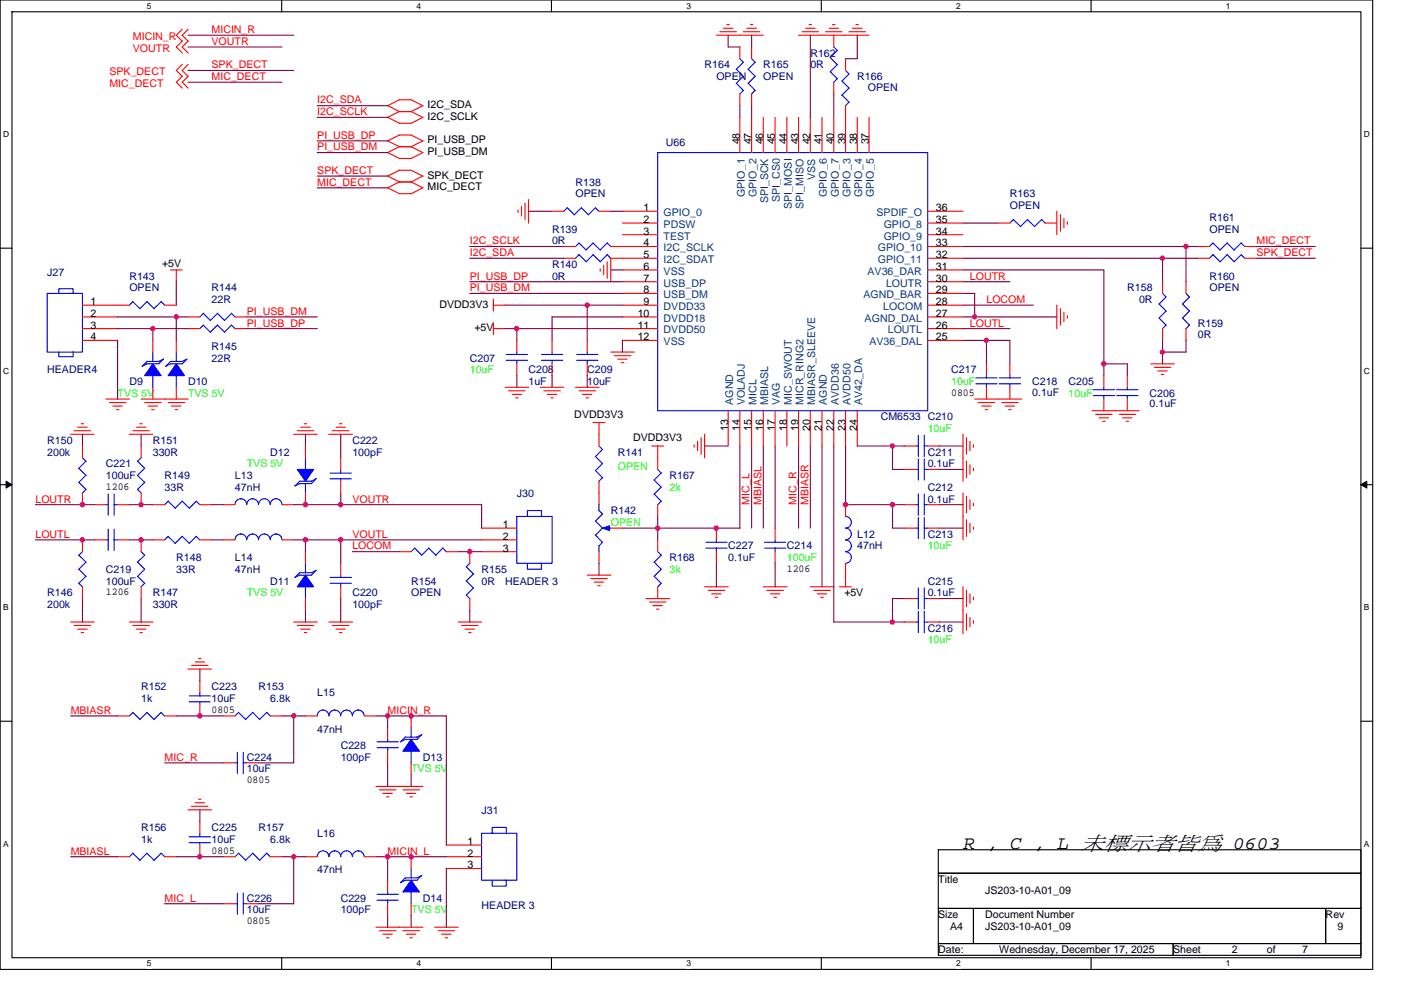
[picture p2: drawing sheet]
<svg xmlns="http://www.w3.org/2000/svg" width="297mm" height="210mm" viewBox="0 0 297 210" stroke-linecap="round" stroke-linejoin="round" font-family="sans-serif">
<path d="M0 0h291v205.6h-291zM2.5 2.5h286v200.6h-286z" fill="none" stroke="#000" stroke-width=".23"/>
<g fill="#fff">
<path d="M31.1 .3h1v1.9h-1z"/>
<path d="M31.1 203.4h1v2h-1z"/>
</g>
<path d="M59.7 0v2.5M59.7 203.1v2.5" fill="none" stroke="#000" stroke-width=".23"/>
<g fill="#fff">
<path d="M88.3 .3h1v1.9h-1z"/>
<path d="M88.3 203.4h1v2h-1z"/>
</g>
<path d="M116.9 0v2.5M116.9 203.1v2.5" fill="none" stroke="#000" stroke-width=".23"/>
<g fill="#fff">
<path d="M145.5 .3h1v1.9h-1z"/>
<path d="M145.5 203.4h1v2h-1z"/>
</g>
<path d="M174.1 0v2.5M174.1 203.1v2.5" fill="none" stroke="#000" stroke-width=".23"/>
<g fill="#fff">
<path d="M202.7 .3h1v1.9h-1z"/>
<path d="M202.7 203.4h1v2h-1z"/>
</g>
<path d="M231.3 0v2.5M231.3 203.1v2.5" fill="none" stroke="#000" stroke-width=".23"/>
<g fill="#fff">
<path d="M259.9 .3h1v1.9h-1z"/>
<path d="M259.9 203.4h1v2h-1z"/>
<path d="M.7 27.6h1.3v1.9h-1.3z"/>
<path d="M289.2 27.6h1.3v1.9h-1.3z"/>
<path d="M.7 77.7h1.3v2h-1.3z"/>
<path d="M289.2 77.7h1.3v2h-1.3z"/>
</g>
<path d="M0 52.6h2.5M288.5 52.6h2.5" fill="none" stroke="#000" stroke-width=".23"/>
<g fill="#fff">
<path d="M.7 127.9h1.2v2h-1.2z"/>
<path d="M289.2 127.9h1.2v2h-1.2z"/>
</g>
<path d="M0 102.8h2.5M288.5 102.8h2.5" fill="none" stroke="#000" stroke-width=".23"/>
<path d="M1.3 102.1l1.2 .7-1.2 .7zM288.5 102.8l1.3-.7v1.4z" fill="#000" stroke="#000" stroke-width=".21"/>
<g fill="#fff">
<path d="M.7 178h1.2v2h-1.2z"/>
<path d="M289.2 178h1.2v2h-1.2z"/>
</g>
<path d="M0 153h2.5M288.5 153h2.5M198.9 180.2h89.6v5h-89.6zM198.9 185.2h89.6v7.5h-89.6zM198.9 192.7h7.5v7.4h-7.5zM206.4 192.7h74.7v7.4h-74.7zM281.1 192.7h7.4v7.4h-7.4zM198.9 200.1h49.8v2.5h-49.8zM248.7 200.1h39.8v2.5h-39.8z" fill="none" stroke="#000" stroke-width=".23"/>
<g fill="none" stroke="#f00" stroke-width=".23">
<path d="M38.6 13.7l-1.2 1.2 1.2 1.3M38.6 6.2l-1.2 1.3 1.2 1.2M38.6 8.7l-1.2 1.3 1.2 1.2M38.6 16.2l-1.2 1.2 1.2 1.3M39.9 13.7l-1.3 1.2 1.3 1.3M39.9 6.2l-1.3 1.3 1.3 1.2M39.9 8.7l-1.3 1.3 1.3 1.2M39.9 16.2l-1.3 1.2 1.3 1.3M151.9 7.5h9.9M152.6 6.7h3.5M153.4 6h2M154.1 5.2h.5"/>
<path d="M156.9 10v2.4M156.9 19.9v2.5M157.6 6.7h3.5M158.4 6h2M159.1 5.2h.5M159.4 10v2.4M159.4 19.9v2.5M169.3 7.5h15M170 6.7h3.5M170.8 6h2M171.5 5.2h.6M175 6.7h3.5"/>
<path d="M175.8 6h2M176.5 5.2h.5M176.8 7.5v2.5M176.8 17.4v2.5M179.3 12.4v2.5M180 6.7h3.5M180.8 6h2M181.5 5.2h.5M82.2 22.4l2.5 1.3-2.5 1.2M82.2 24.9l2.5 1.2M82.2 29.9l2.5 1.2-2.5 1.3M82.2 32.3l2.5 1.3"/>
<path d="M82.2 37.3l2.5 1.3-2.5 1.2M82.2 39.8l2.5 1.3M84.7 23.7h2.5M84.7 26.1h2.5M84.7 33.6h2.5M84.7 38.6h2.5M87.2 21.2l2.5 1.2-2.6 1.3M87.2 23.7l2.5 1.2-2.6 1.3M87.2 28.6l2.5 1.3-2.5 1.2 2.5 1.3-2.6 1.2M87.2 36.1l2.5 1.3M87.2 21.2l-2.5-.1-2.5 1.3M87.2 31.1h-2.5"/>
<path d="M87.2 28.6h-2.5l-2.5 1.3M87.2 36.1h-2.5l-2.5 1.2M89.7 37.3l-2.5 1.3 2.5 1.3-2.6 1.2M156.9 24.9v7.5M159.4 24.9v7.5M161.8 24.9v7.5M164.3 24.9v7.5M166.8 24.9v7.5M169.3 24.9v7.5M171.8 24.9v7.5M174.3 24.9v7.5M176.8 24.9v7.5"/>
<path d="M179.3 22.4v10M181.8 24.9v7.5M184.3 24.9v7.5M36.1 57.3h2.5M37.4 57.3v2.5M84.7 41.1h2.5M109.8 44.6v.5M110.6 43.8v2M111.3 43.1v3.5M112.1 42.3v5M117 44.8h2.5M119.5 52.3h2.5"/>
<path d="M119.5 54.8h2.5M127 44.8h2.5M127.3 57v.5M128 56.2v2.1M128.7 55.5v3.5M129.5 52.3h9.9M132 57.3h7.4M132 44.8h7.4M132 47.3h7.4M132 49.8h7.4M132 59.8h7.4M139.4 54.8h-9.9v5"/>
<path d="M196.7 57.3h7.5M196.7 44.8h7.5M196.7 47.3h7.5M196.7 49.8h7.5M196.7 52.3h7.5M196.7 54.8h7.5M196.7 59.8h7.5M211.6 47.3h2.5M221.6 47.3h2.5M224.1 44.8v5M224.8 45.5v3.5M225.6 46.3v2"/>
<path d="M226.3 47v.6M246.5 59.8v2.4M251.5 59.8v2.4M254 52.3h2.4M254 54.8h2.4M263.9 52.3h2.5M263.9 54.8h2.5M17.5 64.7h9.9M17.5 69.7h7.4M17.5 67.2h7.4M17.5 72.2h7.4M32.4 72.2v2.5"/>
<path d="M34.9 64.7h2.5M37.4 72.2v2.5M39.9 69.7h2.5M39.9 67.2h2.5M49.8 69.7h2.5M49.8 67.2h2.5M104.6 64.7h2.5M104.6 63.5v2.5M104.6 68.4v2.6M104.6 69.7h2.5M109.6 72.2v2.5M109.6 77.2v2.5"/>
<path d="M117 72.2v2.5M117 77.2v2.5M124.5 72.2v2.5M124.5 77.2v2.5M129.5 74.7h5M130.2 75.4h3.5M131 76.2h2M131.7 76.9h.5M132 64.7h7.4M132 69.7h7.4M132 67.2h7.4M132 72.2h7.4"/>
<path d="M132 62.2h7.4M196.7 64.7h7.5M196.7 69.7h7.5M196.7 67.2h7.5M196.7 72.2h7.5M196.7 62.2h7.5M209.1 77.2v2.5M214.1 77.2v2.5M224.1 64.7v5M224.8 65.4v3.6M225.6 66.2v2M226.3 67v.5"/>
<path d="M234 79.7v2.4M239 79.7v2.4M244 77.2h5M244.7 77.9h3.5M245.5 78.7h2M246.2 79.4h.6M246.5 69.7v2.5M251.5 69.7v2.5M15 92.1h5M15.7 91.4h3.5M16.5 90.6h2M17.2 89.9h.5"/>
<path d="M17.5 94.6v2.5M22.5 84.6h4.9M23.2 85.4h3.5M23.9 86.1h2M24.7 86.9h.5M27.4 92.1h5M28.1 91.4h3.6M28.9 90.6h2M29.7 89.9h.5M29.9 84.6h10M29.9 94.6v2.5M30.7 85.4h3.5"/>
<path d="M31.4 86.1h2M32.1 86.9h.6M32.4 82.1v2.5M35.6 85.4h3.6M36.4 86.1h2M37.1 86.9h.6M37.4 82.1v2.5M62.2 92.1h5.1M63 91.4h3.5M63.8 90.6h2M64.5 89.9h.5M64.8 94.6v2.5"/>
<path d="M69.7 92.1h5M70.5 91.4h3.5M71.2 90.6h2.1M72 89.9h.5M72.2 97.1v2.5M107.1 82.1h5M107.8 82.9h3.5M108.6 83.7h2M109.3 84.4h.6M114.6 82.1h4.9M115.3 82.9h3.5M116 83.7h2"/>
<path d="M116.8 84.4h.5M122 82.1h5M122.8 82.9h3.5M123.5 83.7h2M124.3 84.4h.5M125.7 89.6h2.6M127 89.6v5M138.2 94.6h2.5M139.4 94.6v5M147.2 94.3v.6M147.9 93.6v2M148.6 92.9v3.5"/>
<path d="M149.4 92.1v5M154.4 87.1v7.5M156.9 87.1v7.5M159.4 87.1v7.5M161.8 87.1v7.5M164.3 87.1v7.5M166.8 87.1v7.5M169.3 87.1v7.5M171.8 87.1v7.5M174.3 87.1v7.5M176.8 87.1v7.5M179.3 87.1v7.5"/>
<path d="M181.8 87.1v7.5M191.7 94.6h2.5M191.7 99.6h2.5M196.7 94.6h2.5M196.7 99.6h2.5M204.2 92.1v10M204.9 92.8v3.6M204.9 97.8v3.5M205.7 93.6v2M205.7 98.6v2M206.4 94.3v.5M206.4 99.3v.5"/>
<path d="M206.6 84.6h10M207.4 85.4h3.5M208.1 86.1h2M208.9 86.9h.5M209.1 82.1v2.5M212.4 85.4h3.5M213.1 86.1h2M213.9 86.9h.5M214.1 82.1v2.5M231.5 87.1h10M232.3 87.9h3.5M233 88.6h2"/>
<path d="M233.8 89.4h.5M234 84.6v2.5M237.3 87.9h3.5M238 88.6h2M238.8 89.4h.5M239 84.6v2.5M17.5 104.6v2.4M17.5 114.5v2.5M20 114.5h2.5M20 107h2.5M24.9 114.5h2.5M24.9 107h2.5"/>
<path d="M29.9 104.6v2.4M29.9 114.5v2.5M32.4 114.5h2.5M32.4 107h2.5M42.4 114.5h2.4M42.4 107h2.4M47.3 114.5h2.5M47.3 107h2.5M59.8 114.5h2.5M59.8 107h2.5M64.8 104.6v2.4M64.8 117v2.5"/>
<path d="M72.2 102.1v2.5M72.2 119.5v2.5M84.7 117h2.5M94.6 117h2.5M99.6 117v2.5M102.1 112h7.5M102.1 114.5h7.5M102.1 117h7.5M127 102.1v4.9M127 117v2.5M129.5 112h2.5M139.4 107v2.5"/>
<path d="M139.4 114.5v2.5M151.9 112v2.5M151.9 117v2.5M164.3 112v2.5M164.3 117v2.5M179.3 107v2.5M179.3 119.5v5M191.7 112h2.5M191.7 107h2.5M196.7 112h2.5M196.7 107h2.5M204.2 104.5v10"/>
<path d="M204.9 105.3v3.5M204.9 110.3v3.5M205.7 106v2.1M205.7 111v2M206.4 106.8v.5M206.4 111.8v.5M15 131.9h5M15.7 132.7h3.5M16.5 133.4h2M17.2 134.2h.5M17.5 124.5v2.5M27.4 131.9h5"/>
<path d="M28.2 132.7h3.5M28.9 133.4h2M29.7 134.2h.5M29.9 124.5v2.5M42.1 139.7h.5M62.3 131.9h5M63 132.7h3.5M63.8 133.4h2M64.5 134.2h.5M64.8 127v2.5M69.7 131.9h5M70.5 132.7h3.5"/>
<path d="M71.2 133.4h2M72 134.2h.5M72.2 124.5v2.5M97.1 131.9h5M97.9 132.7h3.5M98.6 133.4h2M99.4 134.2h.5M99.6 127v2.5M124.5 122h5M125.3 122.7h3.5M126 123.5h2M126.7 124.2h.6"/>
<path d="M136.9 127h5.1M137.7 127.7h3.5M138.4 128.5h2M139.2 129.2h.5M139.4 124.5v2.5M149.4 124.5h5M150.2 125.2h3.4M150.9 126h2M151.6 126.7h.6M161.8 124.5h5.1M162.6 125.2h3.5M163.3 126h2"/>
<path d="M164.1 126.7h.5M171.8 124.5h5M172.5 125.2h3.6M173.3 126h2M174 126.7h.6M178 124.5h2.5M191.7 131.9h2.5M191.7 127h2.5M196.7 131.9h2.5M196.7 127h2.5M204.2 124.4v10M204.9 125.2v3.5"/>
<path d="M204.9 130.2v3.5M205.7 126v2M205.7 130.9v2M206.4 126.7v.5M206.4 131.7v.5M24.9 151.8h2.5M34.9 151.8h2.5M39.9 141.9h4.9M40.6 141.1h3.5M41.4 140.4h2M42.4 144.4v2.5M42.4 149.4v2.4"/>
<path d="M47.3 151.8h2.5M57.3 151.8h2.5M64.8 151.8h2.5M77.2 151.8h2.5M82.2 154.3v2.5M82.2 159.3v2.5M87.2 151.8v2.5M39.9 171.8h4.9M40.6 171h3.5M41.4 170.3h2M42.1 169.5h.5M42.4 174.2v2.5"/>
<path d="M42.4 179.2v2.5M47.3 161.8h2.5M52.3 161.8h2.5M79.7 166.8h10M80.5 167.5h3.5M81.2 168.3h2M81.9 169h.6M85.4 167.5h3.5M86.1 168.3h2.1M86.9 169h.5M87.2 161.8v2.5M94.6 179.2h7.5"/>
<path d="M24.9 181.7h2.5M34.9 181.7h2.5M47.3 181.7h2.5M47.3 191.7h2.5M52.3 191.7h2.5M57.3 181.7h2.5M64.8 181.7h2.5M77.2 181.7h2.5M80.5 197.4h3.5M81.2 198.1h2M81.9 198.9h.6M82.2 186.7v2.5"/>
<path d="M82.2 191.7v2.5M85.4 197.4h3.5M86.1 198.1h2.1M86.9 198.9h.5M87.2 181.7v2.5M87.2 191.7v2.5M89.7 196.7h-10M92.2 196.7h5M92.9 197.4h3.5M93.6 198.1h2M94.4 198.9h.5M94.6 181.7h7.5"/>
<path d="M94.6 184.2h7.5"/>
</g>
<g fill="none" stroke="#00f" stroke-width=".23">
<path d="M156.1 14.7l1.5 1.5M156.1 17.7l1.5 1.5M156.9 12.4l.7 .8M157.6 13.2l-1.5 1.5M157.6 16.2l-1.5 1.5M157.6 19.2l-.8 .7M158.6 14.7l1.5 1.5M158.6 17.7l1.5 1.5-.8 .7M159.4 12.4l.7 .8M160.1 13.2l-1.5 1.5M160.1 16.2l-1.5 1.5M176 12.2l1.5 1.5"/>
<path d="M176.8 10l.7 .7M177.5 10.7l-1.5 1.5M177.5 13.7l-1.5 1.5 1.5 1.5M177.5 16.7l-.7 .8M178.5 17.2l1.5 1.5M179.3 14.9l.7 .8M180 15.7l-1.5 1.5M180 18.7l-1.5 1.5 1.5 1.5M139.4 32.4h57.3v54.7h-57.3zM180 21.7l-.7 .7M119.5 44.8l.8-.8 1.5 1.6M121.8 45.6l1.5-1.6 1.5 1.6"/>
<path d="M122 52.3l.8-.8 1.5 1.5M122 54.8l.8-.8 1.5 1.5M125.7 51.5l1.6 1.5M125.7 54l1.6 1.5M125.8 51.5l-1.5 1.5M125.8 54l-1.5 1.5M127 44.8l-.7-.8-1.5 1.6M129.5 52.3l-.7-.8-1.5 1.5M129.5 54.8l-.7-.8-1.5 1.5M214.9 46.6l1.5 1.5M214.9 46.5l-.8 .8M217.8 46.6l1.6 1.5"/>
<path d="M217.9 46.5l-1.5 1.5M220.8 46.6l.8 .7M220.9 46.5l-1.6 1.5M256.4 54.8l.8-.8 1.5 1.5M256.4 52.3l.8-.8 1.5 1.5M258.7 55.5l1.5-1.5 1.5 1.5M258.7 53l1.5-1.5 1.5 1.5M263.9 54.8l-.7-.8-1.5 1.5M263.9 52.3l-.7-.8-1.5 1.5M10 62.2h7.5v12.5h-7.5zM12.5 74.7v1h3v-1M12.5 62.2v-1h3v1"/>
<path d="M28.2 64l1.5 1.5M28.2 64l-.8 .7M29.7 65.5l1.5-1.5 1.5 1.5M31.1 76.7h2.6l1-.5-1 1h-2.6M31.2 76.7l-1.1 1 1.1-.5M32.4 74.7v2M32.4 79.7v2.4M34.2 64l.7 .7M34.2 64l-1.5 1.5M36.1 76.7h2.5l1-.5-1 1h-2.5l-1 .5zM37.4 74.7v2M37.4 79.7v2.4"/>
<path d="M43.1 66.5l1.5 1.5M43.1 69l1.5 1.5M43.1 66.4l-.7 .8M43.1 68.9l-.7 .8M44.6 68l1.5-1.6 1.5 1.6M49.8 67.2l-.7-.8-1.5 1.6M49.8 69.7l-.7-.8-1.5 1.6-1.5-1.6-1.5 1.5M107.3 76.4h4.5M107.3 75.2h4.5M109.6 74.7v.5M109.6 76.4v.8M114.8 76.4h4.5"/>
<path d="M114.8 75.2h4.5M117 74.7v.5M117 76.4v.8M122.3 76.4h4.5M122.3 75.2h4.5M124.5 74.7v.5M124.5 76.4v.8M209.1 79.7v.5M214.1 79.7v.5M245.7 64.5l1.5 1.5M246.5 62.2l.7 .8M247.2 63l-1.5 1.5"/>
<path d="M247.2 66l-1.5 1.5 1.5 1.5M247.2 69l-.7 .7M250.7 64.5l1.5 1.5-1.5 1.5 1.5 1.5-.8 .7M251.5 62.2l.7 .8M252.2 63l-1.5 1.5M17.5 97.1l.7 .8-1.5 1.5 1.5 1.4-1.5 1.5M29.1 97.8l1.6 1.5-1.6 1.5 1.6 1.5-1.6 1.5 .8 .8M29.9 97.1l-.7 .7M64.8 97.1v2.5M72.2 99.6v.8M126.3 99.8l1.5 1.5-.8 .8M127 94.6l.8 .8-1.6 1.5 1.6 1.5"/>
<path d="M127.7 98.3l-1.5 1.5M139.4 99.6l.8 .8-1.5 1.4M194.2 99.6h.5M194.2 94.6h.5M194.7 92.3v4.5M194.7 97.3v4.5M195.9 99.6h.8M195.9 94.6h.8M196 92.3v4.5M196 97.3v4.5M206.9 81.4h4.5M206.9 80.2h4.5"/>
<path d="M209.1 81.4v.7M211.9 81.4h4.5M211.9 80.2h4.5M214.1 81.4v.7M231.8 83.9h4.5M231.8 82.7h4.5M234 82.1v.6M234 83.9v.7M236.8 83.9h4.5M236.8 82.7h4.5M239 82.1v.6M239 83.9v.7"/>
<path d="M16.7 102.3l1.5 1.5M17.5 117l-.8 .7 1.5 1.5-1.5 1.5M18.2 103.8l-.7 .8M22.5 107h.5M22.5 114.5h.5M22.9 104.8v4.5M22.9 112.2v4.6M24.2 107h.7M24.2 114.5h.7M24.2 104.8v4.5M24.2 112.2v4.6M29.2 119.2l1.5 1.6-1.6 1.5"/>
<path d="M29.9 117l.8 .8-1.6 1.5M35.6 113.8l1.6 1.5M35.6 106.3l1.6 1.5M35.7 113.7l-.8 .8M35.7 106.3l-.8 .7M37.1 115.3l1.5-1.6 1.5 1.6M37.1 107.8l1.5-1.5 1.5 1.5M42.4 114.5l-.8-.8-1.5 1.6M42.4 107.1l-.8-.8-1.5 1.5M49.8 107a1.23 1.23 0 0 1 1.3-1.2 1.26 1.26 0 0 1 1.2 1.2 1.23 1.23 0 0 1 1.2-1.2h.1a1.26 1.26 0 0 1 1.2 1.2 1.24 1.24 0 0 1 1.3-1.2 1.24 1.24 0 0 1 1.2 1.2 1.23 1.23 0 0 1 1.2-1.2 1.26 1.26 0 0 1 1.3 1.2M49.8 114.5a1.23 1.23 0 0 1 1.3-1.2 1.26 1.26 0 0 1 1.2 1.2 1.23 1.23 0 0 1 1.2-1.2h.1a1.26 1.26 0 0 1 1.2 1.2 1.24 1.24 0 0 1 1.3-1.2 1.24 1.24 0 0 1 1.2 1.2 1.23 1.23 0 0 1 1.2-1.2 1.26 1.26 0 0 1 1.3 1.2M64.8 102.6v2"/>
<path d="M64.8 119.5v2M66 102.1l1-.6-1 1.1M66 102.1h-2.5l-1 1 1-.5h2.5M70 100.3h4.5M70 101.6h4.5M72.2 101.5v.6M93.9 116.2l.8 .8M93.9 116.2l-1.5 1.6-1.5-1.6-1.5 1.6-1.5-1.6-.7 .8M99.6 119.5l-.8 .7 1.6 1.5M109.6 109.5h7.4v10h-7.4zM111.8 119.5v1.2h3v-1.2h-.2M112.1 109.5h-.3v-1.2h3v1.2"/>
<path d="M126.3 110.5l1.5 1.5M127 107v1.3l.8 .8-1.6 1.5M127.7 112l-1.4 1.5 1.4 1.5-.7 .8v1.2M129 112h.5M138.7 101.8l1.5 1.5M138.7 104.8l1.5 1.5M138.7 119.2l1.5 1.6-1.5 1.5M139.4 117l.8 .8-1.5 1.5M140.2 103.3l-1.5 1.5M140.2 106.3l-.8 .8M149.6 116.2h4.6M149.6 115h4.6"/>
<path d="M151.9 114.5v.5M151.9 116.2v.8M162.1 116.2h4.5M162.1 115h4.5M164.3 114.5v.5M164.3 116.2v.8M179.3 109.5a1.24 1.24 0 0 1 1.2 1.3 1.24 1.24 0 0 1-1.2 1.2 1.26 1.26 0 0 1 1.2 1.2v.1a1.26 1.26 0 0 1-1.2 1.2 1.26 1.26 0 0 1 1.2 1.2v.1a1.26 1.26 0 0 1-1.2 1.2 1.24 1.24 0 0 1 1.2 1.2 1.24 1.24 0 0 1-1.2 1.3M194.2 107h.5M194.2 112h.5M194.7 104.8v4.5M194.7 109.8v4.5M195.9 107h.8"/>
<path d="M195.9 112h.8M196 104.8v4.5M196 109.8v4.5M16.7 120.7l1.5 1.5-1.5 1.5 .8 .8M29.2 122.2l1.5 1.5M30.7 123.7l-.8 .8M63.5 121.5h2.5l1-.5-1 1h-2.5l-1 .5zM64.8 124.4v2.6M70 123.7h4.5M70 122.5h4.5M72.2 122v.5M72.2 123.7v.8"/>
<path d="M100.4 124.7l-1.6 1.5 .8 .8M100.4 121.7l-1.6 1.5 1.6 1.5M138.7 122.2l1.5 1.5M140.2 123.7l-.8 .8M194.2 131.9h.5M194.2 127h.5M194.7 124.7v4.5M194.7 129.7v4.5M195.9 131.9h.8M195.9 127h.8M196 124.7v4.5M196 129.7v4.5"/>
<path d="M28.2 151.1l-.8 .7M31.2 151.1l1.5 1.5M31.2 151.1l-1.5 1.5-1.5-1.5M34.2 151.1l.7 .8M34.2 151.1l-1.5 1.5M40.1 147.6h4.5M40.1 148.9h4.5M42.4 146.9v.7M42.4 148.8v.6M50.3 159.6v4.4M50.6 151.1l1.5 1.5M50.6 151.1l-.8 .7"/>
<path d="M51.6 159.6v4.4M53.6 151.1l-1.5 1.5M56.6 151.1l.7 .8M56.6 151.1l-1.5 1.5-1.5-1.5M67.3 151.8a1.24 1.24 0 0 1 1.2-1.2 1.24 1.24 0 0 1 1.2 1.2 1.23 1.23 0 0 1 1.3-1.2 1.26 1.26 0 0 1 1.2 1.2 1.24 1.24 0 0 1 1.3-1.2 1.24 1.24 0 0 1 1.2 1.2 1.23 1.23 0 0 1 1.2-1.2h.1a1.26 1.26 0 0 1 1.2 1.2M79.9 158.6h4.6M79.9 157.3h4.6M82.2 156.8v.6M82.2 158.6v.7M85.9 156.3h2.5l1-.5-1 1h-2.5l-1 .6zM87.2 154.3v2M87.2 159.3v2.5"/>
<path d="M40.1 177.5h4.5M40.1 178.7h4.5M42.4 176.7v.8M42.4 178.7v.5M49.8 161.8h.6M51.6 161.8h.7M102.1 176.7h7.5v10h-7.5zM104.6 176.7h-.3v-1.2h3v1.2M28.2 181l1.5 1.5M28.2 181l-.8 .7M29.7 182.5l1.5-1.5 1.5 1.5M34.2 181l.7 .7"/>
<path d="M34.2 181l-1.5 1.5M49.8 191.7h.6M50.3 189.4v4.5M50.6 181l1.5 1.5M50.6 181l-.8 .7M51.6 191.7h.7M51.6 189.4v4.5M52.1 182.5l1.5-1.5 1.5 1.5M57.3 181.7l-.7-.7-1.5 1.5M77.2 181.7a1.26 1.26 0 0 0-1.3-1.2 1.23 1.23 0 0 0-1.2 1.2 1.24 1.24 0 0 0-1.2-1.2 1.24 1.24 0 0 0-1.3 1.2 1.26 1.26 0 0 0-1.2-1.2 1.23 1.23 0 0 0-1.3 1.2 1.24 1.24 0 0 0-1.2-1.2 1.24 1.24 0 0 0-1.2 1.2M79.9 190.9h4.6M79.9 189.7h4.6"/>
<path d="M82.2 189.2v.5M82.2 190.9v.8M85.9 186.2h2.5l1-.5-1 1h-2.5l-1 .5zM87.2 184.2v2M87.2 189.2v2.5M104.3 186.7v1.2h3v-1.2h-.2"/>
</g>
<g fill="#00f" stroke="#00f" stroke-width=".23">
<path d="M32.4 77.2l1.8 2.5h-3.5z" fill-rule="evenodd"/>
<path d="M37.4 77.2l1.7 2.5h-3.5z" fill-rule="evenodd"/>
<path d="M87.2 156.8l1.7 2.5h-3.5z" fill-rule="evenodd"/>
<path d="M127.7 112l1.5-.5v1z" fill-rule="evenodd"/>
<path d="M63 99.6h3.5l-1.7 2.5z" fill-rule="evenodd"/>
<path d="M87.2 186.7l1.7 2.5h-3.5z" fill-rule="evenodd"/>
<path d="M64.8 122l1.7 2.5h-3.5z" fill-rule="evenodd"/>
</g>
<g fill="none" stroke="#800040" stroke-width=".23">
<path d="M39.9 17.4h19.9M39.9 10h19.9M39.9 14.9h22.4M39.9 7.5h22.4M154.4 7.5v2.5h2.5M159.4 7.5v2.5M171.8 7.5v17.4M176.8 19.9v5M181.8 7.5v4.9h-2.5M67.2 22.4h15M67.2 24.9h15M67.2 32.4h15"/>
<path d="M67.2 29.9h15M67.2 37.3h15M67.2 39.8h15M156.9 22.4v2.5M159.4 22.4v2.5M37.4 59.7v5M99.6 59.8h32.4M99.6 52.3h19.9M99.6 54.8h19.9M112 44.8h5M129.5 44.8h2.5M129.5 57.3h2.5"/>
<path d="M204.1 47.3h7.5M204.1 59.8h10M204.2 57.3h29.9M234 57.3v22.4M246.5 54.8v5M251.5 52.3v7.5M254 52.3h-49.8M254 54.8h-49.8M266.4 52.3h12.5M266.4 54.8h12.5M24.9 69.7h15M24.9 67.2h15"/>
<path d="M24.9 72.2v12.4M32.4 69.7v2.5M37.4 67.2v5M52.3 67.2h15M52.3 69.7h15M99.6 62.2h32.4M107.1 64.7h24.9M109.6 69.7v2.5M109.6 79.7v2.4M117 79.7v2.4M124.5 64.7v7.5M124.5 79.7v2.4"/>
<path d="M132 72.2v2.5M132 69.7h-24.9M132 67.2h-15v5M204.1 64.7h15M204.1 69.7h10M204.1 72.2h10v5M204.2 67.2h19.9M204.2 62.2h2.5l-.1 5M209.1 72.2v5M234 77.2h5M239 77.2v2.5M246.5 72.2v5"/>
<path d="M251.5 72.2v2.5h-5M17.5 92.1v2.5M29.9 92.1v2.5M64.8 92.1v2.5M72.2 92.1v5M149.4 94.6h5M156.9 94.6v17.4M159.4 94.6v17.4M161.8 94.6v17.4M164.3 94.6v17.4M169.3 94.6v17.4M171.8 94.6v17.4"/>
<path d="M174.3 94.6v29.9M176.8 94.6v37.3h14.9M179.3 94.6v12.4h12.4M189.2 94.6v5h2.5M191.7 94.6h-9.9M199.2 94.6h5M199.2 99.6h5M7.5 107h12.5M7.5 114.5h12.5M27.4 114.5h5M27.4 107h5M44.8 107h2.6"/>
<path d="M44.8 114.5h2.6M62.3 107h39.8M64.8 114.5v2.5M72.2 114.5v5M72.2 104.6v2.5M74.7 117h10M97.1 117h5M102.1 107v5M102.1 114.5h-39.8M127 119.5v2.5M132 112h24.9M139.4 109.5v5"/>
<path d="M151.9 119.5v5M164.3 119.5v5M189.2 107v5h2.5M199.2 107h5M199.2 112h5M17.5 127v5M29.9 127v5M64.8 129.5v2.5M72.2 127v5M99.6 129.5v2.5M191.7 127l-2.5-.1v5M199.2 131.9h5"/>
<path d="M199.2 127h5M15 151.8h10M42.4 141.9v2.5M47.4 151.8h-10M59.8 151.8h5M62.3 151.8v10h-7.5M82.2 151.8v2.6M94.6 151.8v27.5M94.7 151.8h-15M34.9 161.8h12.5M42.4 171.8v2.5M82.2 161.8v5"/>
<path d="M87.2 164.3v2.5M15 181.7h10M34.9 191.7h12.5M47.4 181.7h-10M54.8 191.7h7.5M62.3 181.7v10M64.8 181.7h-5M82.2 181.7v5M82.2 194.2v2.5M87.2 194.2v2.5M94.6 184.2v12.5M94.7 181.7h-15"/>
</g>
<g fill="#f0f" stroke="#f0f" stroke-width=".23">
<circle cx="189.2" cy="131.9" r=".49"/>
<circle cx="29.9" cy="114.5" r=".49"/>
<circle cx="64.8" cy="114.5" r=".5"/>
<circle cx="124.5" cy="64.7" r=".49"/>
<circle cx="17.5" cy="107" r=".49"/>
<circle cx="87.2" cy="151.8" r=".49"/>
<circle cx="179.3" cy="107" r=".49"/>
<circle cx="72.2" cy="114.5" r=".49"/>
<circle cx="82.2" cy="181.7" r=".49"/>
<circle cx="32.4" cy="69.7" r=".49"/>
<circle cx="17.5" cy="114.5" r=".49"/>
<circle cx="72.2" cy="107" r=".49"/>
<circle cx="87.2" cy="181.7" r=".49"/>
<circle cx="209.1" cy="72.2" r=".49"/>
<circle cx="189.2" cy="94.6" r=".49"/>
<circle cx="37.4" cy="67.2" r=".49"/>
<circle cx="42.4" cy="181.7" r=".49"/>
<circle cx="62.3" cy="151.8" r=".49"/>
<circle cx="206.6" cy="67.2" r=".49"/>
<circle cx="99.6" cy="117" r=".49"/>
<circle cx="64.8" cy="107" r=".49"/>
<circle cx="62.3" cy="181.7" r=".49"/>
<circle cx="246.5" cy="54.8" r=".49"/>
<circle cx="29.9" cy="107" r=".49"/>
<circle cx="82.2" cy="151.8" r=".49"/>
<circle cx="109.6" cy="69.7" r=".49"/>
<circle cx="251.4" cy="52.3" r=".5"/>
<circle cx="42.3" cy="151.8" r=".49"/>
<circle cx="189.2" cy="107" r=".49"/>
<circle cx="234" cy="77.2" r=".49"/>
<circle cx="139.4" cy="112" r=".49"/>
<circle cx="151.9" cy="112" r=".49"/>
<circle cx="246.5" cy="74.7" r=".49"/>
</g>
<text font-size="4" x="204.2" y="180">R , C , L 未標示者皆為 0603</text>
<g font-size="2.2" fill="#f00">
<text x="28.2" y="8.5">MICIN_R</text>
<text x="28.2" y="11">VOUTR</text>
<text x="44.8" y="7">MICIN_R</text>
<text x="44.8" y="9.5">VOUTR</text>
<text x="23.2" y="16">SPK_DECT</text>
<text x="44.8" y="14.5">SPK_DECT</text>
<text x="44.8" y="17">MIC_DECT</text>
<text x="23.2" y="18.5">MIC_DECT</text>
<text x="67.3" y="21.9">I2C_SDA</text>
<text x="67.3" y="24.4">I2C_SCLK</text>
<text x="67.3" y="29.4">PI_USB_DP</text>
<text x="67.3" y="31.9">PI_USB_DM</text>
<text x="67.3" y="36.9">SPK_DECT</text>
<text x="67.3" y="39.4">MIC_DECT</text>
<text x="99.6" y="51.8">I2C_SCLK</text>
<text x="266.4" y="51.8">MIC_DECT</text>
<text x="99.6" y="54.3">I2C_SDA</text>
<text x="99.6" y="59.3">PI_USB_DP</text>
<text x="205.7" y="59.3">LOUTR</text>
<text x="266.4" y="54.3">SPK_DECT</text>
<text x="99.6" y="61.8">PI_USB_DM</text>
<text x="209.1" y="64.3">LOCOM</text>
<text x="52.3" y="66.8">PI_USB_DM</text>
<text x="52.3" y="69.3">PI_USB_DP</text>
<text x="205.7" y="69.3">LOUTL</text>
<text x="7.5" y="106.6">LOUTR</text>
<text x="74.7" y="106.6">VOUTR</text>
<text x="158.9" y="107" transform="rotate(-90 158.9 107)">MIC_L</text>
<text x="161.4" y="107" transform="rotate(-90 161.4 107)">MBIASL</text>
<text x="168.9" y="107" transform="rotate(-90 168.9 107)">MIC_R</text>
<text x="171.4" y="107" transform="rotate(-90 171.4 107)">MBIASR</text>
<text x="7.5" y="114">LOUTL</text>
<text x="74.7" y="114">VOUTL</text>
<text x="74.7" y="116.5">LOCOM</text>
<text x="15" y="151.4">MBIASR</text>
<text x="82.2" y="151.4">MICIN_R</text>
<text x="34.9" y="161.4">MIC_R</text>
<text x="15" y="181.3">MBIASL</text>
<text x="82.2" y="181.3">MICIN_L</text>
<text x="34.9" y="191.2">MIC_L</text>
</g>
<g font-size="2.2" fill="#000080">
<text x="149.4" y="14.5">R164</text>
<text x="151.9" y="17">OPEN</text>
<text x="161.8" y="14.5">R165</text>
<text x="161.8" y="17">OPEN</text>
<text x="171.8" y="12">R162</text>
<text x="171.8" y="14.5">0R</text>
<text x="181.8" y="17">R166</text>
<text x="184" y="19.2">OPEN</text>
<text x="141.2" y="30.9">U66</text>
<text x="122" y="39.4">R138</text>
<text x="122" y="41.9">OPEN</text>
<text x="214.1" y="41.9">R163</text>
<text x="214.1" y="44.4">OPEN</text>
<text x="256.4" y="46.8">R161</text>
<text x="117" y="49.3">R139</text>
<text x="117" y="51.8">0R</text>
<text x="256.4" y="49.3">OPEN</text>
<text x="10" y="58.5">J27</text>
<text x="27.4" y="59.3">R143</text>
<text x="117" y="56.8">R140</text>
<text x="117" y="59.3">0R</text>
<text x="256.4" y="59.3">R160</text>
<text x="27.4" y="61.8">OPEN</text>
<text x="44.8" y="61.8">R144</text>
<text x="44.8" y="64.3">22R</text>
<text x="239" y="61.8">R158</text>
<text x="241.5" y="64.3">0R</text>
<text x="256.4" y="61.8">OPEN</text>
<text x="254" y="69.3">R159</text>
<text x="254" y="71.7">0R</text>
<text x="44.8" y="74.2">R145</text>
<text x="44.8" y="76.7">22R</text>
<text x="99.6" y="76.7">C207</text>
<text x="10" y="79.2">HEADER4</text>
<text x="27.4" y="81.7">D9</text>
<text x="39.9" y="81.7">D10</text>
<text x="112.1" y="79.2">C208</text>
<text x="112.1" y="81.7">1uF</text>
<text x="124.5" y="79.2">C209</text>
<text x="124.5" y="81.7">10uF</text>
<text x="201.7" y="79.2">C217</text>
<text x="218.8" y="81.7">C218</text>
<text x="218.8" y="83.9">0.1uF</text>
<text x="226.6" y="81.7">C205</text>
<text x="186.7" y="89.2">CM6533 C210</text>
<text x="243.7" y="84.2">C206</text>
<text x="243.7" y="86.4">0.1uF</text>
<text x="10" y="94.1">R150</text>
<text x="32.4" y="94.1">R151</text>
<text x="74.7" y="94.1">C222</text>
<text x="10" y="96.6">200k</text>
<text x="22.5" y="99.1">C221</text>
<text x="22.5" y="101.6">100uF</text>
<text x="32.4" y="96.6">330R</text>
<text x="34.9" y="101.6">R149</text>
<text x="49.8" y="101.6">L13</text>
<text x="57.3" y="96.6">D12</text>
<text x="74.7" y="96.6">100pF</text>
<text x="131" y="96.6">R141</text>
<text x="141.9" y="101.6">R167</text>
<text x="196.7" y="96.6">C211</text>
<text x="196.7" y="99.1">0.1uF</text>
<text x="34.9" y="104.1">33R</text>
<text x="49.8" y="104.1">47nH</text>
<text x="109.6" y="105.3">J30</text>
<text x="196.7" y="104.1">C212</text>
<text x="196.7" y="106.6">0.1uF</text>
<text x="129.5" y="109.1">R142</text>
<text x="37.4" y="119">R148</text>
<text x="49.8" y="119">L14</text>
<text x="141.9" y="119">R168</text>
<text x="154.4" y="116.5">C227</text>
<text x="154.4" y="119">0.1uF</text>
<text x="166.8" y="116.5">C214</text>
<text x="181.8" y="114">L12</text>
<text x="181.8" y="116.5">47nH</text>
<text x="196.7" y="114">C213</text>
<text x="22.5" y="121.5">C219</text>
<text x="22.5" y="124">100uF</text>
<text x="37.4" y="121.5">33R</text>
<text x="49.8" y="121.5">47nH</text>
<text x="57.3" y="124">D11</text>
<text x="87.2" y="124">R154</text>
<text x="102.1" y="121.5">R155</text>
<text x="102.1" y="124">0R</text>
<text x="107.1" y="124">HEADER 3</text>
<text x="196.7" y="124">C215</text>
<text x="10" y="126.5">R146</text>
<text x="10" y="129">200k</text>
<text x="32.4" y="126.5">R147</text>
<text x="32.4" y="129">330R</text>
<text x="74.7" y="126.5">C220</text>
<text x="74.7" y="129">100pF</text>
<text x="87.2" y="126.5">OPEN</text>
<text x="196.7" y="126.5">0.1uF</text>
<text x="196.7" y="134">C216</text>
<text x="29.9" y="146.4">R152</text>
<text x="29.9" y="148.9">1k</text>
<text x="44.8" y="146.4">C223</text>
<text x="44.8" y="148.9">10uF</text>
<text x="54.8" y="146.4">R153</text>
<text x="57.3" y="148.9">6.8k</text>
<text x="67.3" y="147.7">L15</text>
<text x="67.3" y="155.4">47nH</text>
<text x="52.3" y="161.4">C224</text>
<text x="72.2" y="158.9">C228</text>
<text x="72.2" y="161.4">100pF</text>
<text x="89.7" y="161.4">D13</text>
<text x="52.3" y="163.8">10uF</text>
<text x="102.1" y="172.6">J31</text>
<text x="29.9" y="176.3">R156</text>
<text x="29.9" y="178.8">1k</text>
<text x="44.8" y="176.3">C225</text>
<text x="44.8" y="178.8">10uF</text>
<text x="54.8" y="176.3">R157</text>
<text x="57.3" y="178.8">6.8k</text>
<text x="67.3" y="177.5">L16</text>
<text x="67.3" y="185.3">47nH</text>
<text x="52.3" y="191.2">C226</text>
<text x="72.2" y="191.2">C229</text>
<text x="89.7" y="191.2">D14</text>
<text x="52.3" y="193.7">10uF</text>
<text x="72.2" y="193.7">100pF</text>
<text x="102.1" y="192.7">HEADER 3</text>
</g>
<g font-size="2.2">
<text x="90.7" y="22.9">I2C_SDA</text>
<text x="90.7" y="25.4">I2C_SCLK</text>
<text x="90.7" y="32.9">PI_USB_DM</text>
<text x="90.7" y="30.4">PI_USB_DP</text>
<text x="156.8" y="30.6" transform="rotate(-90 156.8 30.6)">48</text>
<text x="159.3" y="30.6" transform="rotate(-90 159.3 30.6)">47</text>
<text x="161.8" y="30.6" transform="rotate(-90 161.8 30.6)">46</text>
<text x="164.3" y="30.6" transform="rotate(-90 164.3 30.6)">45</text>
<text x="166.8" y="30.6" transform="rotate(-90 166.8 30.6)">44</text>
<text x="169.3" y="30.6" transform="rotate(-90 169.3 30.6)">43</text>
<text x="171.8" y="30.6" transform="rotate(-90 171.8 30.6)">42</text>
<text x="174.3" y="30.6" transform="rotate(-90 174.3 30.6)">41</text>
<text x="176.8" y="30.6" transform="rotate(-90 176.8 30.6)">40</text>
<text x="179.3" y="30.6" transform="rotate(-90 179.3 30.6)">39</text>
<text x="181.7" y="30.6" transform="rotate(-90 181.7 30.6)">38</text>
<text x="184.2" y="30.6" transform="rotate(-90 184.2 30.6)">37</text>
<text x="90.7" y="40.4">MIC_DECT</text>
<text x="90.7" y="37.9">SPK_DECT</text>
<text x="136.5" y="44.8">1</text>
<text x="136.5" y="47.3">2</text>
<text x="198.4" y="47.3">35</text>
<text x="198.4" y="44.8">36</text>
<text x="136.5" y="49.8">3</text>
<text x="136.5" y="52.3">4</text>
<text x="198.4" y="52.3">33</text>
<text x="198.4" y="49.8">34</text>
<text x="34.4" y="56.6">+5V</text>
<text x="136.5" y="54.8">5</text>
<text x="136.5" y="57.2">6</text>
<text x="136.5" y="59.7">7</text>
<text x="198.4" y="59.7">30</text>
<text x="198.4" y="57.2">31</text>
<text x="198.4" y="54.8">32</text>
<text x="19.2" y="64.7">1</text>
<text x="93.2" y="65.3">DVDD3V3</text>
<text x="136.5" y="62.2">8</text>
<text x="136.5" y="64.7">9</text>
<text x="198.4" y="64.7">28</text>
<text x="198.4" y="62.2">29</text>
<text x="19.2" y="67.2">2</text>
<text x="19.2" y="69.7">3</text>
<text x="100.6" y="70.3">+5V</text>
<text x="135.2" y="67.2">10</text>
<text x="135.2" y="69.7">11</text>
<text x="198.4" y="69.7">26</text>
<text x="198.4" y="67.2">27</text>
<text x="19.2" y="72.2">4</text>
<text x="135.2" y="72.2">12</text>
<text x="198.4" y="72.2">25</text>
<text x="201.7" y="83.9">0805</text>
<text x="121.8" y="88.7">DVDD3V3</text>
<text x="134.2" y="93.6">DVDD3V3</text>
<text x="154.4" y="91.5" transform="rotate(-90 154.4 91.5)">13</text>
<text x="156.8" y="91.5" transform="rotate(-90 156.8 91.5)">14</text>
<text x="159.3" y="91.5" transform="rotate(-90 159.3 91.5)">15</text>
<text x="161.8" y="91.5" transform="rotate(-90 161.8 91.5)">16</text>
<text x="164.3" y="91.5" transform="rotate(-90 164.3 91.5)">17</text>
<text x="166.8" y="91.5" transform="rotate(-90 166.8 91.5)">18</text>
<text x="169.3" y="91.5" transform="rotate(-90 169.3 91.5)">19</text>
<text x="171.8" y="91.5" transform="rotate(-90 171.8 91.5)">20</text>
<text x="174.3" y="91.5" transform="rotate(-90 174.3 91.5)">21</text>
<text x="176.8" y="91.5" transform="rotate(-90 176.8 91.5)">22</text>
<text x="179.3" y="91.5" transform="rotate(-90 179.3 91.5)">23</text>
<text x="181.7" y="91.5" transform="rotate(-90 181.7 91.5)">24</text>
<text x="22.5" y="103.9">1206</text>
<text x="106.6" y="112">1</text>
<text x="106.6" y="114.5">2</text>
<text x="106.6" y="117">3</text>
<text x="166.8" y="121.3">1206</text>
<text x="22.5" y="126.3">1206</text>
<text x="179" y="126.5">+5V</text>
<text x="44.8" y="151.2">0805</text>
<text x="52.3" y="166.1">0805</text>
<text x="99.1" y="179.2">1</text>
<text x="44.8" y="181">0805</text>
<text x="99.1" y="181.7">2</text>
<text x="99.1" y="184.2">3</text>
<text x="198.9" y="187.2">Title</text>
<text x="208.9" y="189.7">JS203-10-A01_09</text>
<text x="52.3" y="196">0805</text>
<text x="198.9" y="194.7">Size</text>
<text x="201.4" y="197.2">A4</text>
<text x="208.9" y="194.7">Document Number</text>
<text x="208.9" y="197.2">JS203-10-A01_09</text>
<text x="281.1" y="194.7">Rev</text>
<text x="283.6" y="197.2">9</text>
<text x="198.9" y="202.2">Date:</text>
<text x="211.9" y="202.2">Wednesday, December 17, 2025</text>
<text x="248.7" y="202.2">Sheet</text>
<text x="261.2" y="202.2">2</text>
<text x="268.6" y="202.2">of</text>
<text x="276.1" y="202.2">7</text>
</g>
<g font-size="2.2" fill="#004080">
<text x="157.9" y="41.8" transform="rotate(-90 157.9 41.8)">GPIO_1</text>
<text x="160.4" y="41.8" transform="rotate(-90 160.4 41.8)">GPIO_2</text>
<text x="172.8" y="38.1" transform="rotate(-90 172.8 38.1)">VSS</text>
<text x="175.3" y="41.8" transform="rotate(-90 175.3 41.8)">GPIO_6</text>
<text x="177.8" y="41.8" transform="rotate(-90 177.8 41.8)">GPIO_7</text>
<text x="180.3" y="41.8" transform="rotate(-90 180.3 41.8)">GPIO_3</text>
<text x="182.8" y="41.8" transform="rotate(-90 182.8 41.8)">GPIO_4</text>
<text x="185.3" y="41.8" transform="rotate(-90 185.3 41.8)">GPIO_5</text>
<text x="140.7" y="45.8">GPIO_0</text>
<text x="162.9" y="43.1" transform="rotate(-90 162.9 43.1)">SPI_SCK</text>
<text x="165.4" y="42.9" transform="rotate(-90 165.4 42.9)">SPI_CS0</text>
<text x="167.9" y="44.3" transform="rotate(-90 167.9 44.3)">SPI_MOSI</text>
<text x="170.3" y="44.3" transform="rotate(-90 170.3 44.3)">SPI_MISO</text>
<text x="185.8" y="45.8">SPDIF_O</text>
<text x="140.7" y="48.3">PDSW</text>
<text x="140.7" y="50.8">TEST</text>
<text x="140.7" y="53.3">I2C_SCLK</text>
<text x="186.1" y="53.3">GPIO_10</text>
<text x="187.4" y="50.8">GPIO_9</text>
<text x="187.4" y="48.3">GPIO_8</text>
<text x="140.7" y="55.8">I2C_SDAT</text>
<text x="140.7" y="58.3">VSS</text>
<text x="183.9" y="58.3">AV36_DAR</text>
<text x="186.1" y="55.8">GPIO_11</text>
<text x="140.7" y="60.8">USB_DP</text>
<text x="140.7" y="63.2">USB_DM</text>
<text x="140.7" y="65.7">DVDD33</text>
<text x="183.1" y="63.2">AGND_BAR</text>
<text x="187.3" y="65.7">LOCOM</text>
<text x="187.9" y="60.8">LOUTR</text>
<text x="140.7" y="68.2">DVDD18</text>
<text x="140.7" y="70.7">DVDD50</text>
<text x="183.3" y="68.2">AGND_DAL</text>
<text x="188.2" y="70.7">LOUTL</text>
<text x="140.7" y="73.2">VSS</text>
<text x="184.3" y="73.2">AV36_DAL</text>
<text x="155.4" y="85.9" transform="rotate(-90 155.4 85.9)">AGND</text>
<text x="157.9" y="85.9" transform="rotate(-90 157.9 85.9)">VOLADJ</text>
<text x="160.4" y="85.9" transform="rotate(-90 160.4 85.9)">MICL</text>
<text x="162.9" y="85.9" transform="rotate(-90 162.9 85.9)">MBIASL</text>
<text x="165.4" y="85.9" transform="rotate(-90 165.4 85.9)">VAG</text>
<text x="167.9" y="85.9" transform="rotate(-90 167.9 85.9)">MIC_SWOUT</text>
<text x="170.3" y="85.9" transform="rotate(-90 170.3 85.9)">MICR_RING2</text>
<text x="172.8" y="85.9" transform="rotate(-90 172.8 85.9)">MBIASR_SLEEVE</text>
<text x="175.3" y="85.9" transform="rotate(-90 175.3 85.9)">AGND</text>
<text x="177.8" y="85.9" transform="rotate(-90 177.8 85.9)">AVDD36</text>
<text x="180.3" y="85.9" transform="rotate(-90 180.3 85.9)">AVDD50</text>
<text x="182.8" y="85.9" transform="rotate(-90 182.8 85.9)">AV42_DA</text>
</g>
<g font-size="2.2" fill="#0f0">
<text x="99.6" y="79.2">10uF</text>
<text x="201.7" y="81.7">10uF</text>
<text x="24.9" y="84.2">TVS 5V</text>
<text x="39.9" y="84.2">TVS 5V</text>
<text x="226.6" y="84.2">10uF</text>
<text x="196.7" y="91.7">10uF</text>
<text x="52.3" y="99.1">TVS 5V</text>
<text x="131" y="99.6">OPEN</text>
<text x="141.9" y="104.1">2k</text>
<text x="129.5" y="111.6">OPEN</text>
<text x="166.8" y="119">100uF</text>
<text x="196.7" y="116.5">10uF</text>
<text x="141.9" y="121.5">3k</text>
<text x="52.3" y="126.5">TVS 5V</text>
<text x="196.7" y="136.5">10uF</text>
<text x="87.2" y="163.8">TVS 5V</text>
<text x="87.2" y="193.7">TVS 5V</text>
</g>
<g font-size="1.8">
<text x="31.1" y="1.8">5</text>
<text x="88.3" y="1.8">4</text>
<text x="145.5" y="1.8">3</text>
<text x="202.7" y="1.8">2</text>
<text x="259.9" y="1.8">1</text>
<text x=".7" y="29.1">D</text>
<text x="289.2" y="29.1">D</text>
<text x=".7" y="79.3">C</text>
<text x="289.2" y="79.3">C</text>
<text x=".7" y="129.5">B</text>
<text x="289.2" y="129.5">B</text>
<text x=".7" y="179.6">A</text>
<text x="289.2" y="179.6">A</text>
<text x="31.1" y="205">5</text>
<text x="88.3" y="205">4</text>
<text x="145.5" y="205">3</text>
<text x="202.7" y="205">2</text>
<text x="259.9" y="205">1</text>
</g>
</svg>
